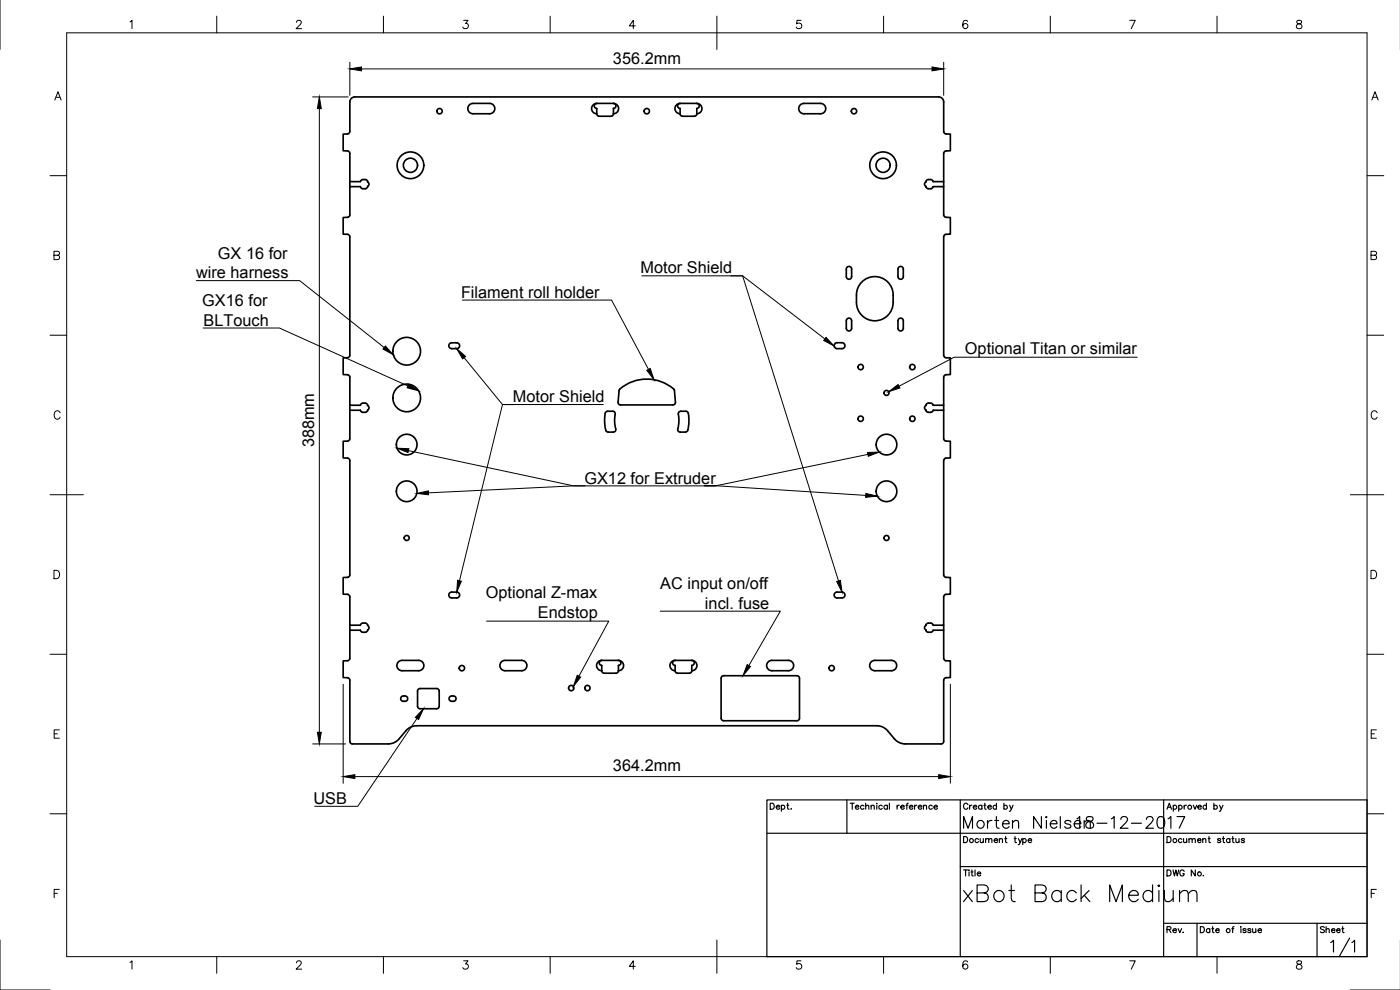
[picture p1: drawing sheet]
<svg xmlns="http://www.w3.org/2000/svg" width="420mm" height="297mm" viewBox="0 0 420 297" stroke-linecap="round" stroke-linejoin="round" font-family="sans-serif">
<!-- layer: Visible -->
<g fill="none" stroke="#000" stroke-width=".5">
<path d="M105.3 29.7l1.2-.6h175.2a1.5 1.5 0 0 1 1.5 1.5v8.8l.5 .7 1.5 .1v5l-1.5 .2-.4 .3-.1 8.8h-3.1a1.22 1.22 0 0 0-1.1-.7 1.22 1.22 0 0 0-1.1 .7 .89 .89 0 0 0 0 1.5 1.22 1.22 0 0 0 1.1 .7 1.22 1.22 0 0 0 1.1-.7h3.1l.1 8.7 .4 .4 1.5 .2v5l-1.5 .1-.5 .7v35.5l.5 .7 1.5 .1v5l-1.5 .1-.4 .4-.1 8.7h-3.1a1.22 1.22 0 0 0-1.1-.7 1.22 1.22 0 0 0-1.1 .7 .89 .89 0 0 0 0 1.5 1.22 1.22 0 0 0 1.1 .7 1.22 1.22 0 0 0 1.1-.7h3.1l.1 8.8 .4 .4 1.5 .1v5l-1.5 .1-.5 .7v34.3l.5 .7 1.5 .1v5l-1.5 .1-.4 .4-.1 8.8h-3.1a1.22 1.22 0 0 0-1.1-.7 1.22 1.22 0 0 0-1.1 .7 .89 .89 0 0 0 0 1.5 1.22 1.22 0 0 0 1.1 .7 1.22 1.22 0 0 0 1.1-.7h3.1l.1 8.7 .4 .4 1.5 .1v5l-1.5 .1-.5 .7v18.4l-.2 .5-.5 .2h-10.8l-1.2-.2-1.6-.9-3.4-3.7-1.1-.5-1.3-.1h-138l-1.3 .1-1.1 .5-3.4 3.7-1.6 .9-1.2 .2h-10.8l-.5-.2-.2-.5v-18.4l-.4-.7-1.6-.1v-5l1.6-.1 .3-.4 .1-8.7h3.2a1.22 1.22 0 0 0 1 .7 1.22 1.22 0 0 0 1.1-.7 .89 .89 0 0 0 0-1.5 1.22 1.22 0 0 0-1.1-.7 1.22 1.22 0 0 0-1 .7h-3.2l-.1-8.8-.3-.4-1.6-.1v-5l1.6-.1 .4-.7v-34.3l-.4-.7-1.6-.1v-5l1.6-.1 .3-.4 .1-8.8h3.2a1.22 1.22 0 0 0 1 .7 1.22 1.22 0 0 0 1.1-.7 .89 .89 0 0 0 0-1.5 1.22 1.22 0 0 0-1.1-.7 1.22 1.22 0 0 0-1 .7h-3.2l-.1-8.7-.3-.4-1.6-.1v-5l1.6-.1 .4-.7v-35.5l-.4-.7-1.6-.1v-5l1.6-.2 .3-.4 .1-8.7h3.2a1.22 1.22 0 0 0 1 .7 1.22 1.22 0 0 0 1.1-.7 .89 .89 0 0 0 0-1.5 1.22 1.22 0 0 0-1.1-.7 1.22 1.22 0 0 0-1 .7h-3.2l-.1-8.8-.3-.3-1.6-.2v-5l1.6-.1 .4-.7v-8.8zM140.7 31.7l.8-.6 .4-.1h5a1.55 1.55 0 0 1 1.6 1.6 1.55 1.55 0 0 1-1.6 1.5h-5a1.55 1.55 0 0 1-1.3-.8 1.55 1.55 0 0 1 .1-1.6zM179.1 34.1l.2 .6 .5 .2h3.5l.6-.2 .2-.6M179.1 31h5M179.1 31a1.55 1.55 0 0 0-1.6 1.6 1.55 1.55 0 0 0 1.6 1.5M179.1 31a.75 .75 0 0 0-.8 .8 .75 .75 0 0 0 .8 .7v1.6M184.1 31a1.55 1.55 0 0 1 1.5 1.6 1.55 1.55 0 0 1-1.5 1.5M184.1 31a.75 .75 0 0 1 .7 .8 .75 .75 0 0 1-.7 .7v1.6M204.1 31h5M204.1 34.1l.2 .6 .6 .2h3.5l.5-.2 .2-.6M204.1 31a1.55 1.55 0 0 0-1.5 1.6 1.55 1.55 0 0 0 1.5 1.5M204.1 31a.75 .75 0 0 0-.7 .8 .75 .75 0 0 0 .7 .7v1.6"/>
<path d="M209.1 31a1.55 1.55 0 0 1 1.6 1.6 1.55 1.55 0 0 1-1.6 1.5M209.1 31a.75 .75 0 0 1 .8 .8 .75 .75 0 0 1-.8 .7v1.6M240 31.7l.8-.6 .5-.1h5a1.55 1.55 0 0 1 1.5 1.6 1.55 1.55 0 0 1-1.5 1.5h-5a1.55 1.55 0 0 1-1.4-.8 1.55 1.55 0 0 1 .1-1.6zM105 54.5v1.5M283.2 54.5v1.5M254.2 95.7a.8 .8 0 0 1 .9-.2 .8 .8 0 0 1 .5 .7v2.3a.8 .8 0 0 1-.8 .8 .8 .8 0 0 1-.8-.8v-2.3zM254.2 80.2a.8 .8 0 0 1 .9-.2 .8 .8 0 0 1 .5 .7v2.3a.8 .8 0 0 1-.8 .8 .8 .8 0 0 1-.8-.8v-2.3zM258.7 84.6a5.5 5.5 0 0 1 5.9-1.2 5.5 5.5 0 0 1 3.4 5.1 6.6 6.6 0 0 1-2.2 6.7 5.5 5.5 0 0 1-5.7 .5 5.5 5.5 0 0 1-3.1-5 6.8 6.8 0 0 1 1.7-6.1zM269.7 95.7a.8 .8 0 0 1 .9-.2 .8 .8 0 0 1 .5 .7v2.3a.8 .8 0 0 1-.8 .8 .8 .8 0 0 1-.8-.8v-2.3zM269.7 80.2a.8 .8 0 0 1 .9-.2 .8 .8 0 0 1 .5 .7v2.3a.8 .8 0 0 1-.8 .8 .8 .8 0 0 1-.8-.8v-2.3zM134.9 103.1a2.96 2.96 0 0 1 2.5-.2 .88 .88 0 0 1 .5 1 .88 .88 0 0 1-.8 .7h-1.5a.88 .88 0 0 1-.8-.5 .88 .88 0 0 1 .1-1zM186.1 116.7a12.2 12.2 0 0 1 16.3 .3l.3 3.7-.1 .4-.4 .4h-16l-.5-.3-.2-.5 .3-3.5z"/>
<path d="M250.7 103l.5-.2h1.5a.89 .89 0 0 1 .9 .9 .89 .89 0 0 1-.9 .9h-1.5a.88 .88 0 0 1-.8-.6 .88 .88 0 0 1 .3-1zM105 121.6v1.5M181.9 123.6l2.2-.2 .5 .7a13.5 13.5 0 0 0 .2 5l-.7 .5-2-.1a8.7 8.7 0 0 1-.2-5.9zM203.7 123.7l.6-.3 2 .2a8.7 8.7 0 0 1-.1 5.9l-2.3 .1-.5-.7a13.2 13.2 0 0 0 .2-5zM283.2 121.6v1.5M134.9 177.9a2.97 2.97 0 0 1 2.5-.2 .88 .88 0 0 1 .5 1 .88 .88 0 0 1-.8 .7h-1.5a.88 .88 0 0 1-.8-.5 .88 .88 0 0 1 .1-1zM250.6 177.9a2.97 2.97 0 0 1 2.4-.2 .88 .88 0 0 1 .6 1 .88 .88 0 0 1-.9 .7h-1.5a.88 .88 0 0 1-.8-.5 .88 .88 0 0 1 .2-1zM105 187.6v1.5M119.7 198.4l1-.3h5a1.55 1.55 0 0 1 1.5 1.6 1.55 1.55 0 0 1-1.5 1.5h-5a1.55 1.55 0 0 1-1.5-1 1.55 1.55 0 0 1 .5-1.8zM150.7 198.4l.9-.3h5a1.55 1.55 0 0 1 1.5 1.6 1.55 1.55 0 0 1-1.5 1.5h-5a1.55 1.55 0 0 1-1.5-1 1.55 1.55 0 0 1 .6-1.8zM180.6 198.1h5M180.6 198.1a1.55 1.55 0 0 0-1.6 1.6 1.55 1.55 0 0 0 1.6 1.5"/>
<path d="M180.6 198.1a.75 .75 0 0 0-.8 .8 .75 .75 0 0 0 .8 .7v1.6M185.6 198.1a1.55 1.55 0 0 1 1.5 1.6 1.55 1.55 0 0 1-1.5 1.5M185.6 198.1a.75 .75 0 0 1 .7 .8 .75 .75 0 0 1-.7 .7v1.6M202.6 198.1h5M202.6 198.1a1.55 1.55 0 0 0-1.5 1.6 1.55 1.55 0 0 0 1.5 1.5M202.6 198.1a.75 .75 0 0 0-.7 .8 .75 .75 0 0 0 .7 .7v1.6M207.6 198.1a1.55 1.55 0 0 1 1.6 1.6 1.55 1.55 0 0 1-1.6 1.5M207.6 198.1a.75 .75 0 0 1 .8 .8 .75 .75 0 0 1-.8 .7v1.6M230.7 198.4l.9-.3h5a1.55 1.55 0 0 1 1.6 1.6 1.55 1.55 0 0 1-1.6 1.5h-5a1.55 1.55 0 0 1-1.4-1 1.55 1.55 0 0 1 .5-1.8zM261.6 198.4l.9-.3h5.1a1.55 1.55 0 0 1 1.5 1.6 1.55 1.55 0 0 1-1.5 1.5h-5.1a1.55 1.55 0 0 1-1.4-1 1.55 1.55 0 0 1 .5-1.8zM283.2 187.6v1.5M120.5 209.1a1.03 1.03 0 0 1 1.3-.3 1.03 1.03 0 0 1 .4 1.2 1 1 0 0 1-1.3 .4 1 1 0 0 1-.4-1.3z"/>
<path d="M125.5 206.8l.6-.2h5l.5 .2 .2 .5v4.6l-.2 .5-.5 .2h-5l-.6-.2-.2-.5v-4.6zM135 209.1a1 1 0 0 1 1.3-.2 1 1 0 0 1 .3 1.3 1 1 0 0 1-1.3 .2 1 1 0 0 1-.3-1.3zM180.6 201.2l.2 .6 .5 .2h3.5l.6-.2 .2-.6M202.6 201.2l.2 .6 .6 .2h3.5l.5-.2 .2-.6M216.6 203l.6-.3 22.3 .1 .4 .7v12.3l-.7 .5-22.3-.1-.5-.7v-12z"/>
<circle cx="131.9" cy="33.4" r=".8"/>
<circle cx="194.1" cy="33.4" r=".8"/>
<circle cx="256.3" cy="33.4" r=".8"/>
<circle cx="123.2" cy="49.6" r="4"/>
<circle cx="123.2" cy="49.6" r="2.13"/>
<circle cx="265" cy="49.6" r="4"/>
<circle cx="265" cy="49.6" r="2.13"/>
<circle cx="122.1" cy="105.4" r="4.2"/>
<circle cx="122.1" cy="119.4" r="4.2"/>
<circle cx="258.3" cy="110.1" r=".8"/>
<circle cx="266.1" cy="117.9" r=".75"/>
<circle cx="273.8" cy="110.1" r=".8"/>
<circle cx="122.1" cy="133.4" r="3.1"/>
<circle cx="258.3" cy="125.6" r=".8"/>
<circle cx="266.1" cy="133.4" r="3.1"/>
<circle cx="273.8" cy="125.6" r=".8"/>
<circle cx="122.1" cy="147.4" r="3.1"/>
<circle cx="266.1" cy="147.4" r="3.1"/>
<circle cx="122.1" cy="161.4" r=".75"/>
<circle cx="266.1" cy="161.4" r=".75"/>
<circle cx="138.6" cy="200.5" r=".8"/>
<circle cx="171.4" cy="206.4" r=".8"/>
<circle cx="176.3" cy="206.4" r=".8"/>
<circle cx="249.6" cy="200.5" r=".8"/>
</g>
<!-- layer: Border -->
<g fill="none" stroke="#000" stroke-width=".3">
<path d="M0 -.1v15M20 9.9h390.3v277.1h-390.3zM39 6.6l.6-.5v2.5M65 4.8v5.1M89 6.7l.5-.6 .8 .2a.78 .78 0 0 1-.2 1.1l-1.2 1.2h1.6M115.1 4.8v5.1M139.1 6.1h1.3l-.7 1a.83 .83 0 0 1 .7 1.3 .83 .83 0 0 1-1.5-.3M165.1 4.8v5.1M190.7 7.8h-1.8l1.2-1.7v2.5M215.1 4.8v10.1M240.4 6.1h-1.2l-.1 1.1a.88 .88 0 0 1 1.3-.1 .88 .88 0 0 1-.1 1.4 .88 .88 0 0 1-1.3-.4M265.2 4.8v5.1"/>
<path d="M290.4 6.5a.74 .74 0 0 0-1.1-.3 1.43 1.43 0 0 0 .5 2.4 .78 .78 0 0 0 .7-.8 .78 .78 0 0 0-.8-.8 .78 .78 0 0 0-.8 .8M315.2 4.8v5.1M339 6.1h1.7l-1.2 2.5M365.2 4.8v5.1M389.3 6.2a.51 .51 0 0 0 .2 .9 .9 .9 0 0 1 1.1 .3 .9 .9 0 0 1-.1 1.1l-.8 .1a.72 .72 0 0 1-.7-.8 .72 .72 0 0 1 .8-.6l.5-.1a.51 .51 0 0 0 .2-.9zM16.4 30l1-2.5 .9 2.5M16.8 29.2h1.2M411.7 30l1-2.5 .9 2.5M412.1 29.2h1.1M15 52.7h5M410.3 52.7h5M16.2 76.6l1.4-.1 .3-.4-.2-.5-.4-.2h-1.1v2.5h1.1a.66 .66 0 0 0 .6-.7 .66 .66 0 0 0-.6-.6"/>
<path d="M411.5 76.6l1.4-.1 .2-.4-.1-.5-.5-.2h-1v2.5h1a.66 .66 0 0 0 .7-.7 .66 .66 0 0 0-.7-.6M15 100.6h5M410.3 100.6h5M18 123.9a.92 .92 0 0 0-1-.6 .92 .92 0 0 0-.7 .9v.6a.92 .92 0 0 0 .7 1 .92 .92 0 0 0 1-.6M413.3 123.9a.92 .92 0 0 0-1-.6 .92 .92 0 0 0-.8 .9v.6a.92 .92 0 0 0 .8 1 .92 .92 0 0 0 1-.6M15 148.4h10M405.3 148.4h10M16.2 171.1h.8a1.34 1.34 0 0 1 .9 1.3 1.34 1.34 0 0 1-.9 1.2h-.8zM411.5 171.1h.8a1.34 1.34 0 0 1 .9 1.3 1.34 1.34 0 0 1-.9 1.2h-.8zM15 196.3h5M410.3 196.3h5M17.8 219h-1.5v2.5h1.5"/>
<path d="M413.1 219h-1.6v2.5h1.6M16.3 220.2h.9M411.5 220.2h1M15 244.2h5M410.3 244.2h5M16.3 268h.9M17.8 266.9h-1.5v2.5M411.5 268h1M413.1 266.9h-1.6v2.5M0 282v15h15M39 288.8l.6-.5v2.5M65 287v5"/>
<path d="M89 288.9l.5-.6 .8 .2a.78 .78 0 0 1-.2 1.1l-1.2 1.2h1.6M115.1 287v5M139.1 288.3h1.3l-.7 .9a.83 .83 0 0 1 .7 1.4 .83 .83 0 0 1-1.5-.3M165.1 287v5M190.7 290h-1.8l1.2-1.7v2.5M215.1 282v10M240.4 288.3h-1.2l-.1 1.1a.88 .88 0 0 1 1.3-.1 .88 .88 0 0 1-.1 1.4 .88 .88 0 0 1-1.3-.4M265.2 287v5M290.4 288.6a.74 .74 0 0 0-1.1-.2 1.43 1.43 0 0 0 .5 2.4 .78 .78 0 0 0 .7-.8 .78 .78 0 0 0-.8-.8 .78 .78 0 0 0-.8 .8M315.2 287v5M339 288.3h1.7l-1.2 2.5M365.2 287v5"/>
<path d="M389.3 288.4a.51 .51 0 0 0 .2 .8 .9 .9 0 0 1 1.1 .4 .9 .9 0 0 1-.1 1.1l-.8 .1a.72 .72 0 0 1-.7-.8 .72 .72 0 0 1 .8-.6l.5-.2a.51 .51 0 0 0 .2-.8zM405.3 297h14.9"/>
</g>
<!-- layer: TitleBlock -->
<g fill="none" stroke="#000" stroke-width=".35">
<path d="M230.2 240h180.1v47h-180.1zM230.2 250h180.1M231.2 241h.6a.96 .96 0 0 1 .6 .9 .96 .96 0 0 1-.6 .9h-.6zM233 242.1h1a.58 .58 0 0 0-.6-.4 .58 .58 0 0 0-.6 .5 .58 .58 0 0 0 .6 .6l.6-.3M234.5 241.9a.57 .57 0 0 1 .8-.1 .57 .57 0 0 1 0 .8 .57 .57 0 0 1-.8-.1M234.5 241.6v1.8M236.1 241.6h.6M236.4 241v1.5l.4 .3M237.4 242.6l.1 .1M254.2 240v10M255.2 241h1.2M255.8 241v1.8"/>
<path d="M256.7 242.1h1a.58 .58 0 0 0-.6-.4 .58 .58 0 0 0-.5 .5 .58 .58 0 0 0 .5 .6l.6-.3M259.3 241.9a.57 .57 0 0 0-.9-.1 .57 .57 0 0 0 0 .8 .57 .57 0 0 0 .9-.1M259.8 241.9l.4-.3 .5 .1v1.1M259.8 241v1.8M261.4 241.9l.5-.3 .4 .1 .1 1.1M261.4 241.6v1.2M263.1 241v.2zM263.1 241.6v1.2M264.8 241.9a.58 .58 0 0 0-.9-.1 .58 .58 0 0 0 0 .8 .58 .58 0 0 0 .9-.1M266.3 241.9a.58 .58 0 0 0-.8-.1 .58 .58 0 0 0 0 .8 .58 .58 0 0 0 .8-.1M266.3 241.6v1.2M266.9 241v1.8"/>
<path d="M269.2 241.6v1.2M269.9 241.6l-.4 .1-.3 .4M270.3 242.1h1.1a.58 .58 0 0 0-.7-.4 .58 .58 0 0 0-.5 .5 .58 .58 0 0 0 .6 .6l.6-.3M271.9 241.6h.6M272.6 241l-.4 .3v1.5M272.9 242.1h1.1a.58 .58 0 0 0-.7-.4 .58 .58 0 0 0-.5 .5 .58 .58 0 0 0 .6 .6l.6-.3M274.5 241.6v1.2M275.2 241.6l-.5 .1-.2 .4M275.6 242.1h1a.58 .58 0 0 0-.6-.4 .58 .58 0 0 0-.5 .5 .58 .58 0 0 0 .5 .6l.6-.3M277.1 241.9l.5-.3 .4 .1 .1 1.1M277.1 241.6v1.2M279.8 241.9a.57 .57 0 0 0-.9-.1 .57 .57 0 0 0 0 .8 .57 .57 0 0 0 .9-.1"/>
<path d="M280.3 242.1h1a.58 .58 0 0 0-.6-.4 .58 .58 0 0 0-.5 .5 .58 .58 0 0 0 .5 .6l.6-.3M288.2 240v47M289.2 251h.6a.96 .96 0 0 1 .6 .9 .96 .96 0 0 1-.6 .9h-.6zM290.5 241.4a.66 .66 0 0 0-.8-.4 .66 .66 0 0 0-.5 .7v.4a.66 .66 0 0 0 .5 .7 .66 .66 0 0 0 .8-.4M291 241.6v1.2M291.7 241.6l-.5 .1-.2 .4M292.1 242.1h1a.58 .58 0 0 0-.6-.4 .58 .58 0 0 0-.5 .5 .58 .58 0 0 0 .5 .6l.6-.3M293.7 251.9a.57 .57 0 0 0-.9-.1 .57 .57 0 0 0 0 .8 .57 .57 0 0 0 .9 0M294.2 251.6l.1 1.1 .4 .1 .4-.3M294.7 241.9a.57 .57 0 0 0-.9-.1 .57 .57 0 0 0 0 .8 .57 .57 0 0 0 .9-.1M294.7 241.6v1.2M295.1 251.6v1.2"/>
<path d="M295.3 241.6h.6M295.5 241v1.5l.5 .3M295.8 252l.4-.4 .5 .1v1.1M295.8 251.6v1.2M296.5 242.1h1a.58 .58 0 0 0-.6-.4 .58 .58 0 0 0-.5 .5 .58 .58 0 0 0 .5 .6l.6-.3M296.7 252l.5-.4 .4 .1 .1 1.1M298.4 252.1h1a.58 .58 0 0 0-.6-.4 .58 .58 0 0 0-.5 .5 .58 .58 0 0 0 .5 .6l.6-.2M299.1 241.9a.57 .57 0 0 0-.9-.1 .57 .57 0 0 0 0 .8 .57 .57 0 0 0 .9-.1M299.1 241v1.8M299.9 252l.4-.4 .5 .1 .1 1.1M299.9 251.6v1.2M301.3 241.9a.57 .57 0 0 1 .8-.1 .57 .57 0 0 1 0 .8 .57 .57 0 0 1-.8-.1"/>
<path d="M301.3 241v1.8M301.8 251v1.5l.4 .3M303 241.6l.5 1.2 .5-1.2M304.6 251v1.5l.5 .3M305.7 251.6l.5 1.2 .5-1.2M306.2 252.8l-.4 .6h-.2M306.9 251.9a.57 .57 0 0 1 .9-.1 .57 .57 0 0 1 0 .8 .57 .57 0 0 1-.9 0M306.9 251.6v1.8M308.6 252.1h1a.58 .58 0 0 0-.6-.4 .58 .58 0 0 0-.5 .5 .58 .58 0 0 0 .5 .6l.6-.2M349.2 240v47M350.2 242.8l.7-1.8 .7 1.8M350.2 251h.6a.96 .96 0 0 1 .7 .9 .96 .96 0 0 1-.7 .9h-.6z"/>
<path d="M352.1 241.9a.58 .58 0 0 1 .9-.1 .58 .58 0 0 1 0 .8 .58 .58 0 0 1-.9-.1M352.1 241.6v1.8M353.7 241.9a.57 .57 0 0 1 .9-.1 .57 .57 0 0 1 0 .8 .57 .57 0 0 1-.9-.1M353.7 241.6v1.8M354.7 251.9a.57 .57 0 0 0-.9-.1 .57 .57 0 0 0 0 .8 .57 .57 0 0 0 .9 0M355.2 251.6l.1 1.1 .4 .1 .4-.3M355.4 241.6v1.2M356.1 241.6l-.5 .1-.2 .4M356.1 251.6v1.2M356.8 252l.5-.4 .4 .1 .1 1.1M356.8 251.6v1.2M357.8 252l.4-.4 .4 .1 .1 1.1"/>
<path d="M358.1 241.6l.5 1.2 .6-1.2M359.4 252.1h1a.58 .58 0 0 0-.6-.4 .58 .58 0 0 0-.5 .5 .58 .58 0 0 0 .5 .6l.6-.2M359.5 242.1h1a.58 .58 0 0 0-.6-.4 .58 .58 0 0 0-.5 .5 .58 .58 0 0 0 .5 .6l.6-.3M361 252l.4-.4 .4 .1 .1 1.1M361 251.6v1.2M362.1 241.9a.57 .57 0 0 0-.9-.1 .57 .57 0 0 0 0 .8 .57 .57 0 0 0 .9-.1M362.1 241v1.8M362.6 251.6h.6M362.8 251v1.5l.5 .3M364.3 241.9a.57 .57 0 0 1 .8-.1 .57 .57 0 0 1 0 .8 .57 .57 0 0 1-.8-.1M364.3 241v1.8M366 241.6l.5 1.2 .5-1.2"/>
<path d="M366.4 251.9l-.4-.3-.5 .1v.3l.8 .3 .1 .3-.4 .2-.6-.2M366.5 242.8l-.2 .5-.4 .1M366.9 251.6h.6M367.1 251v1.5l.5 .3M369.1 251.9a.57 .57 0 0 0-.8-.1 .57 .57 0 0 0 0 .8 .57 .57 0 0 0 .8 0M369.1 251.6v1.2M369.7 251.6h.6M370 251v1.5l.4 .3M370.9 251.6l.1 1.1 .4 .1 .4-.3M371.8 251.6v1.2M373.5 251.9l-.4-.3-.5 .1v.3l.8 .3 .1 .3-.4 .2-.6-.2M288.2 260h122.1"/>
<path d="M289.2 261h1.2M289.8 261v1.8M290.8 261v.2zM291.7 261v1.5l.4 .3M292.6 261v1.8M349.2 277h61.1M350.2 261h.6a.96 .96 0 0 1 .7 .9 .96 .96 0 0 1-.7 .9h-.6zM350.2 278.9l1.1-.1v-.6l-1.1-.2v1.8M350.8 278.9l.6 .9M352 261l.5 1.8 .4-1.8 .4 1.8 .4-1.8M352 279.1h1.1a.58 .58 0 0 0-.7-.4 .58 .58 0 0 0-.5 .6 .58 .58 0 0 0 .6 .5l.6-.2M353.6 278.6l.5 1.2 .5-1.2"/>
<path d="M355 279.7h.1M355.4 261.4a.66 .66 0 0 0-.8-.4 .66 .66 0 0 0-.5 .7v.4a.65 .65 0 0 0 .6 .7 .65 .65 0 0 0 .7-.7h-.5M358.7 261v1.8l-1.2-1.8v1.8M359.2 277v10M360.2 278h.6a.96 .96 0 0 1 .7 .9 .96 .96 0 0 1-.7 .9h-.6zM363.1 278.9a.57 .57 0 0 0-.9-.1 .57 .57 0 0 0 0 .9 .57 .57 0 0 0 .9-.1M363.1 278.6v1.2M363.7 278.6h.6M363.9 278v1.5l.5 .3M364.9 279.1h1a.58 .58 0 0 0-.6-.4 .58 .58 0 0 0-.5 .6 .58 .58 0 0 0 .5 .5l.6-.2M369.7 278.6h.6M370.4 278l-.5 .4v1.4"/>
<path d="M372.4 278v.2zM372.4 278.6v1.2M374 278.9l-.4-.3-.5 .1v.4l.8 .2 .1 .3-.4 .2-.6-.2M375.4 278.9l-.3-.3-.6 .3 .8 .4v.4l-.5 .1-.3-.2M375.9 278.6l.1 1.1 .4 .1 .5-.3M376.9 278.6v1.2M377.6 279.1h1a.58 .58 0 0 0-.6-.4 .58 .58 0 0 0-.6 .6 .58 .58 0 0 0 .6 .5l.6-.2M395.3 277v10M399.4 282.8l.8-.7v3.5M405 281.5l-3 5.3M405.7 282.8l.8-.7v3.5"/>
<circle cx="291.5" cy="252.2" r=".6"/>
<circle cx="352.6" cy="252.2" r=".6"/>
<circle cx="357" cy="242.2" r=".6"/>
<circle cx="368.6" cy="279.2" r=".59"/>
</g>
<!-- layer: Dimensions -->
<path d="M105 18.7v9.9M283.2 18.7v9.9M93.8 29.1h10.7M95.8 32.6v187.1M108.5 20.7h171.2M103 205.3v29.7M285.2 205.3v29.7M93.8 223.2h9.9M106.5 233h175.2" fill="none" stroke="#000" stroke-width=".3"/>
<path d="M95.8 29.1l.6 3.5h-1.1zM105 20.7l3.5-.6v1.2zM279.7 20.1l3.5 .6-3.5 .6zM95.3 219.7h1.1l-.6 3.5zM103 233l3.5-.6v1.2zM281.7 232.4l3.5 .6-3.5 .6z" fill="#000" stroke="#000" stroke-width=".3"/>
<!-- layer: Annotations -->
<g fill="#000" stroke="#000" stroke-width=".3">
<path d="M115.7 103.8l2.3 2.6-3.1-1.7zM122.7 115.3l2.9 1.9-3.4-.9zM137.1 104.6l2.6 2.3-.9 .8zM194.1 111.1l1-.5 1.2 3.3zM247.9 101.2l2.4 2.6-3.1-1.6zM266.7 117.5l2.8-2.1 .6 1zM119.1 134.5l3.6 .1-.2 1.2zM260.3 135.8l3.6-.2-3.3 1.3zM125.1 148l3.5-.7v1.2zM259.9 148.1l3.4 .8-3.5 .3zM137.3 174.1l1.2 .3-1.4 3.3zM251.1 174.5l1.1-.4 .5 3.6z"/>
<path d="M127.1 212.6l-1.5 3.3-.9-.7zM173.2 202.6l1.1 .6-2.2 2.8zM224.2 199.4l1 .6-2.2 2.7z"/>
</g>
<g fill="none" stroke="#000" stroke-width=".3">
<path d="M58.9 84.2h31l25.4 20.1M61 98.4h22.9l38.5 17.4M138.8 90h44.7l11.1 20.8M192.6 82.8h30.3l24.7 18.9M219.4 82.8h3.5l28.8 91.5M139.3 107.3l11.5 14.1h3.5M341.3 107.2h-55l-16.5 8.7M122.6 135.2l49.5 10.6h42.8M181.1 121.4h-30.3l-12.9 52.9M260.5 136.3l-45.6 9.4h-3.5h3.5l44.9 2.9M175.6 145.8h-3.5l-43.5 2.1M146 186.4h36.7l-9 16.5"/>
<path d="M198.1 183.4h36.1l-9.5 16.3M125.1 215.6l-17.7 26.3h-12.9"/>
</g>
<text font-size="8.8" x="287.9" y="271.6">xBot Back Medium</text>
<g font-size="7.1">
<text x="287.9" y="249.8">Morten Nielsen</text>
<text x="321.7" y="249.8">18-12-2017</text>
</g>
<g font-size="4.9">
<text x="184" y="19.1">356.2mm</text>
<text x="65.4" y="77.7">GX 16 for</text>
<text x="58.9" y="83.5">wire harness</text>
<text x="192.3" y="82.1">Motor Shield</text>
<text x="138.4" y="89.3">Filament roll holder</text>
<text x="60.7" y="91.9">GX16 for</text>
<text x="61.1" y="97.7">BLTouch</text>
<text x="289.6" y="106.2">Optional Titan or similar</text>
<text x="153.9" y="120.7">Motor Shield</text>
<text x="94.3" y="134.2" transform="rotate(-90 94.3 134.2)">388mm</text>
<text x="175.4" y="145.1">GX12 for Extruder</text>
<text x="145.8" y="179.6">Optional Z-max</text>
<text x="198.1" y="176.8">AC input on/off</text>
<text x="161.4" y="185.4">Endstop</text>
<text x="211.6" y="182.7">incl. fuse</text>
<text x="184" y="231.4">364.2mm</text>
<text x="94.1" y="241.2">USB</text>
<text x="394.8" y="281.2">Sheet</text>
</g>
</svg>
